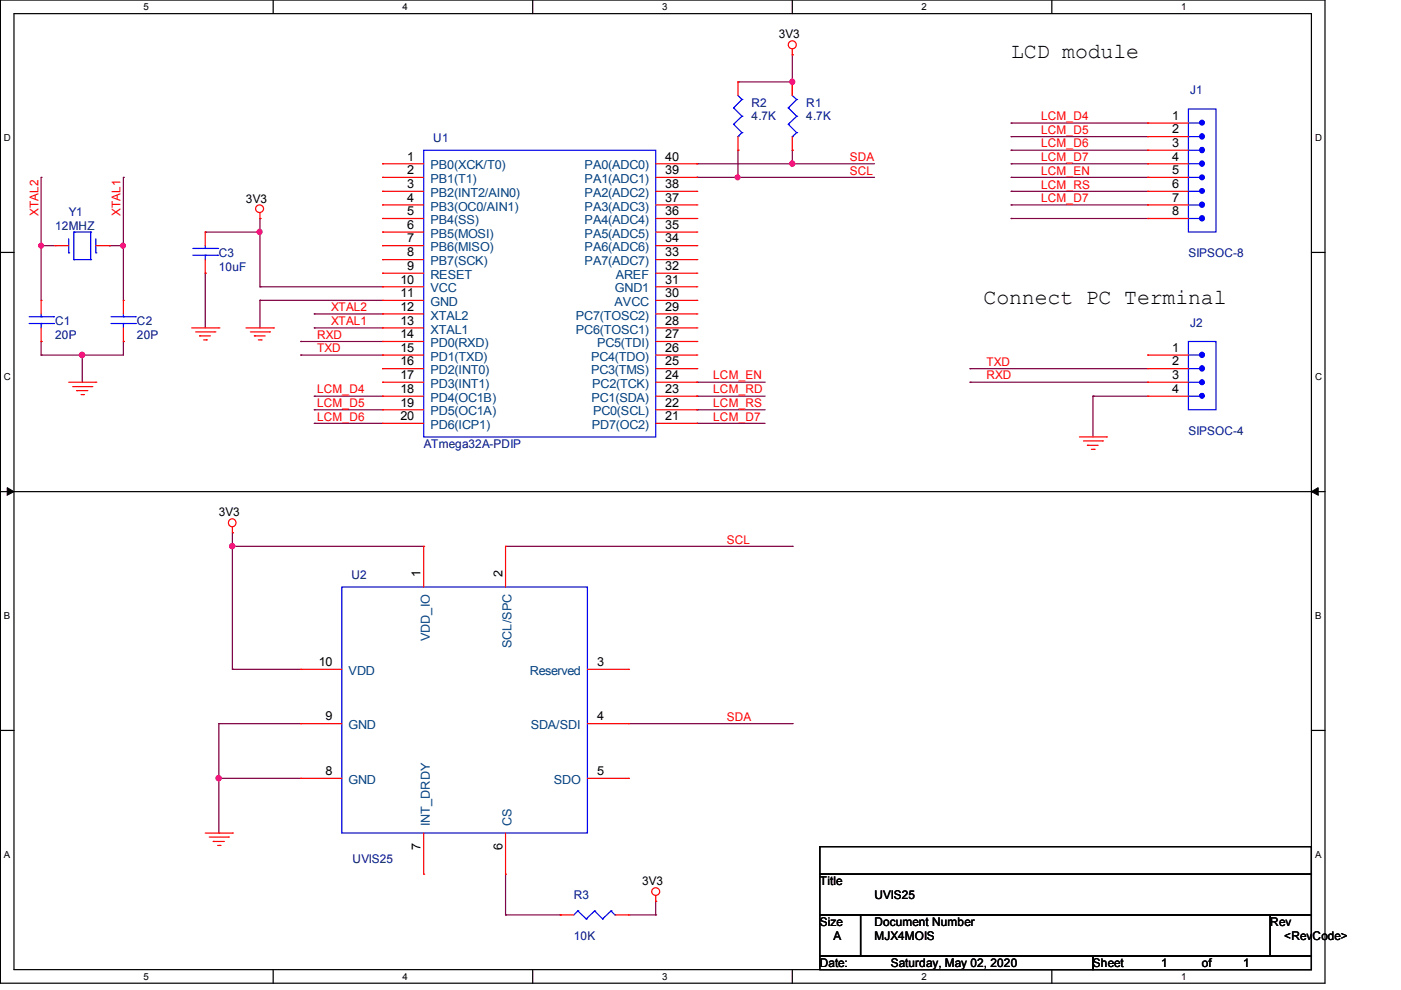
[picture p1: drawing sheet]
<svg xmlns="http://www.w3.org/2000/svg" width="297mm" height="210mm" viewBox="0 0 297 210" stroke-linecap="round" stroke-linejoin="round" font-family="sans-serif">
<path d="M.1 0h280.8v208.5h-280.8zM3 2.9h275v202.7h-275z" fill="none" stroke="#000" stroke-width=".25"/>
<g fill="#fff">
<path d="M30.4 .4h1v2.2h-1z"/>
<path d="M30.4 205.9h1v2.2h-1z"/>
</g>
<path d="M57.9 0v2.9M57.9 205.6v2.9" fill="none" stroke="#000" stroke-width=".25"/>
<g fill="#fff">
<path d="M85.3 .4h1.1v2.2h-1.1z"/>
<path d="M85.3 205.9h1.1v2.2h-1.1z"/>
</g>
<path d="M112.9 0v2.9M112.9 205.6v2.9" fill="none" stroke="#000" stroke-width=".25"/>
<g fill="#fff">
<path d="M140.4 .4h1v2.2h-1z"/>
<path d="M140.4 205.9h1v2.2h-1z"/>
</g>
<path d="M168 0v2.9M168 205.6v2.9" fill="none" stroke="#000" stroke-width=".25"/>
<g fill="#fff">
<path d="M195.4 .4h1v2.2h-1z"/>
<path d="M195.4 205.9h1v2.2h-1z"/>
</g>
<path d="M223 0v2.9M223 205.6v2.9" fill="none" stroke="#000" stroke-width=".25"/>
<g fill="#fff">
<path d="M250.4 .4h1.1v2.2h-1.1z"/>
<path d="M250.4 205.9h1.1v2.2h-1.1z"/>
<path d="M.8 28.2h1.4v2.2h-1.4z"/>
<path d="M278.8 28.2h1.4v2.2h-1.4z"/>
<path d="M.8 78.8h1.4v2.2h-1.4z"/>
<path d="M278.8 78.8h1.4v2.2h-1.4z"/>
</g>
<path d="M.1 53.5h2.9M278 53.5h2.9" fill="none" stroke="#000" stroke-width=".25"/>
<g fill="#fff">
<path d="M.8 129.6h1.3v2.2h-1.3z"/>
<path d="M278.8 129.6h1.3v2.2h-1.3z"/>
</g>
<path d="M.1 104.2h2.9M278 104.2h2.9" fill="none" stroke="#000" stroke-width=".25"/>
<path d="M1.5 103.4l1.5 .8-1.5 .8zM278 104.2l1.5-.8v1.6z" fill="#000" stroke="#000" stroke-width=".21"/>
<g fill="#fff">
<path d="M.8 180.2h1.2v2.2h-1.2z"/>
<path d="M278.8 180.2h1.2v2.2h-1.2z"/>
</g>
<path d="M3 104.2h275M278 104.2h.1M.1 154.9h2.9M278 154.9h2.9M173.8 179.5h104.2v5.8h-104.2zM173.8 185.3h104.2v8.7h-104.2zM173.8 194h8.7v8.7h-8.7zM182.5 194h86.8v8.7h-86.8zM269.3 194h8.7v8.7h-8.7zM173.8 202.7h57.9v2.9h-57.9zM231.7 202.7h46.3v2.9h-46.3z" fill="none" stroke="#000" stroke-width=".25"/>
<g fill="none" stroke="#800040" stroke-width=".25">
<path d="M156.5 17.4h.1M156.5 17.4h11.5M168 17.4h.1M168 11.6h.1M168 11.6v8.6M8.7 37.6h.1M8.7 37.6v26.1M26.2 37.6h.1M26.2 37.6v26.1M147.7 37.6h.1M147.7 34.7h.1M147.7 34.7h37.7"/>
<path d="M147.7 37.6h37.7M156.5 37.6h.1M156.5 31.8h.1M156.5 31.8v5.8M168 34.7h.1M168 31.8h.1M168 31.8v2.9M214.4 37.6h.1M214.4 34.7h.1M214.4 31.8h.1M214.4 29h.1M214.4 26.1h.1"/>
<path d="M214.4 34.7h28.9M214.4 37.6h28.9M214.4 31.8h28.9M214.4 29h28.9M214.4 26.1h28.9M8.7 52.1h.1M8.7 52.1h3M23.2 52.1h.1M23.2 52.1h3M26.2 52.1h.1M43.5 49.2h.1M43.5 57.9h.1"/>
<path d="M43.5 49.2h11.6M43.5 57.9v11.6M55.1 49.2h.1M55.1 46.3h.1M55.1 46.3v14.5M214.4 46.3h.1M214.4 43.4h.1M214.4 40.6h.1M214.4 46.3h28.9M214.4 43.4h28.9M214.4 40.6h28.9M8.7 72.4h.1"/>
<path d="M8.7 75.3h.1M8.7 72.4v2.9M17.4 75.3h.1M17.4 75.3v5.7M26.2 72.4h.1M26.2 72.4v2.9h-17.5M55.1 60.8h.1M55.1 63.7h.1M55.1 60.8h26M55.1 63.7v5.8M55.1 63.7h26M63.8 75.3h.1"/>
<path d="M63.8 72.4h.1M63.8 75.3h17.3M63.8 72.4h17.3M66.6 69.5h.1M66.6 66.6h.1M66.6 69.5h14.5M66.6 66.6h14.5M205.7 78.2h.1M205.7 78.2h37.6M66.6 89.8h.1M66.6 86.9h.1M66.6 84h.1"/>
<path d="M66.6 89.8h14.5M66.6 86.9h14.5M66.6 84h14.5M147.7 89.8h.1M147.7 86.9h.1M147.7 84h.1M147.7 81h.1M147.7 89.8h14.5M147.7 86.9h14.5M147.7 84h14.5M147.7 81h14.5M205.7 81h.1"/>
<path d="M205.7 81h37.6M231.7 84h.1M231.7 84h11.6M231.7 84v8.6M49.3 115.8h.1M49.3 113h.1M49.3 115.8h40.5M49.3 113v28.9M107.2 115.8h60.8M168 115.8h.1M46.4 153.4h.1M46.4 153.4v23.2"/>
<path d="M46.4 153.4h17.4M49.3 141.9h.1M49.3 141.9h14.5M133.3 153.4h34.7M168 153.4h.1M46.4 165h.1M46.4 176.6h.1M46.4 165h17.4M107.2 194h.1M107.2 185.3v8.7M107.2 194h11.6M118.8 194h.1"/>
<path d="M133.3 194h5.7M139 194h.1M139 191.1h.1M139 191.1v2.9"/>
</g>
<g fill="#f0f" stroke="#f0f" stroke-width=".25">
<circle cx="8.7" cy="52.1" r=".51"/>
<circle cx="26.1" cy="52.1" r=".51"/>
<circle cx="17.4" cy="75.2" r=".55"/>
<circle cx="168" cy="34.7" r=".53"/>
<circle cx="156.4" cy="37.6" r=".51"/>
<circle cx="168" cy="17.3" r=".53"/>
<circle cx="55" cy="49.2" r=".53"/>
<circle cx="46.4" cy="165" r=".55"/>
<circle cx="49.2" cy="115.8" r=".55"/>
</g>
<g fill="none" stroke="#f00" stroke-width=".25">
<path d="M156.5 17.4h.1M156.5 17.4v2.8M168 11.6h.1M168 17.4h.1M168 10.4v1.2M168 17.4v2.8M81.1 34.7h.1M81.1 37.6h.1M81.1 34.7h8.7M81.1 37.6h8.7M139 34.7h8.7M139 37.6h8.7"/>
<path d="M147.7 37.6h.1M147.7 34.7h.1M156.5 31.8h.1M156.5 29v2.8M168 31.8h.1M168 29v2.8M243.3 26.1h.1M243.3 29h.1M243.3 31.8h.1M243.3 34.7h.1M243.3 37.6h.1M243.3 34.7h8.7"/>
<path d="M243.3 37.6h8.7M243.3 26.1h8.7M243.3 29h8.7M243.3 31.8h8.7M11.7 52.1h.1M11.7 52.1h2.9M20.3 52.1h2.9M23.2 52.1h.1M43.5 49.2h.1M43.5 57.9h.1M43.5 49.2v2.9M43.5 55v2.9"/>
<path d="M55.1 46.3h.1M55.1 45.1v1.2M81.1 40.6h.1M81.1 43.4h.1M81.1 46.3h.1M81.1 49.2h.1M81.1 52.1h.1M81.1 55h.1M81.1 57.9h.1M81.1 52.1h8.7M81.1 40.6h8.7M81.1 43.4h8.7"/>
<path d="M81.1 46.3h8.7M81.1 49.2h8.7M81.1 55h8.7M81.1 57.9h8.7M139 52.1h8.7M139 40.6h8.7M139 43.4h8.7M139 46.3h8.7M139 49.2h8.7M139 55h8.7M139 57.9h8.7M147.7 57.9h.1"/>
<path d="M147.7 55h.1M147.7 52.1h.1M147.7 49.2h.1M147.7 46.3h.1M147.7 43.4h.1M147.7 40.6h.1M243.3 40.6h.1M243.3 43.4h.1M243.3 46.3h.1M243.3 40.6h8.7M243.3 43.4h8.7M243.3 46.3h8.7"/>
<path d="M8.7 63.7h.1M8.7 72.4h.1M8.7 63.7v2.9M8.7 69.5v2.9M26.2 63.7h.1M26.2 72.4h.1M26.2 63.7v2.9M26.2 69.5v2.9M40.6 69.5h5.8M41.5 70.4h4.1M42.3 71.2h.1M42.3 71.2h2.3"/>
<path d="M43.2 72.1h.6M43.8 72.1h.1M45.6 70.4h.1M46.4 69.5h.1M52.2 69.5h5.8M53.1 70.4h4M53.9 71.2h.1M53.9 71.2h2.3M54.8 72.1h.6M55.4 72.1h.1M57.1 70.4h.1M58 69.5h.1"/>
<path d="M81.1 60.8h.1M81.1 63.7h.1M81.1 66.6h.1M81.1 69.5h.1M81.1 72.4h.1M81.1 75.3h.1M81.1 78.2h.1M81.1 69.5h8.7M81.1 60.8h8.7M81.1 63.7h8.7M81.1 66.6h8.7M81.1 72.4h8.7"/>
<path d="M81.1 75.3h8.7M81.1 78.2h8.7M139 69.5h8.7M139 60.8h8.7M139 63.7h8.7M139 66.6h8.7M139 72.4h8.7M139 75.3h8.7M139 78.2h8.7M147.7 78.2h.1M147.7 75.3h.1M147.7 72.4h.1"/>
<path d="M147.7 69.5h.1M147.7 66.6h.1M147.7 63.7h.1M147.7 60.8h.1M243.3 75.3h.1M243.3 78.2h.1M243.3 75.3h8.7M243.3 78.2h8.7M14.6 81h5.7M15.4 82h4.1M16.3 82.8h.1M16.3 82.8h2.3"/>
<path d="M17.2 83.7h.5M17.7 83.7h.1M19.5 82h.1M20.3 81h.1M81.1 81h.1M81.1 84h.1M81.1 86.9h.1M81.1 89.8h.1M81.1 81h8.7M81.1 84h8.7M81.1 86.9h8.7M81.1 89.8h8.7"/>
<path d="M139 81h8.7M139 84h8.7M139 86.9h8.7M139 89.8h8.7M147.7 89.8h.1M147.7 86.9h.1M147.7 84h.1M147.7 81h.1M228.9 92.6h5.7M229.7 93.5h4.1M230.5 94.4h.1M230.5 94.4h2.3"/>
<path d="M231.4 95.3h.6M232 95.3h.1M233.8 93.5h.1M234.6 92.6h.1M243.3 81h.1M243.3 84h.1M243.3 81h8.7M243.3 84h8.7M49.3 113h.1M49.3 111.8v1.2M89.8 115.8h.1M89.8 115.8v8.7"/>
<path d="M107.2 115.8h.1M107.2 115.8v8.7M63.8 153.4h.1M63.8 141.9h.1M63.8 141.9h8.7M63.8 153.4h8.7M124.5 141.9h8.8M124.5 153.4h8.8M133.3 141.9h.1M133.3 153.4h.1M43.5 176.6h5.8M44.4 177.5h4"/>
<path d="M45.2 178.4h.1M45.2 178.4h2.4M46.1 179.3h.6M46.7 179.3h.1M48.4 177.5h.1M49.3 176.6h.1M63.8 165h.1M63.8 165h8.7M89.8 176.6v8.7M107.2 176.6v8.7M124.5 165h8.8M133.3 165h.1"/>
<path d="M89.8 185.3h.1M107.2 185.3h.1M118.8 194h.1M118.8 194h2.9M130.4 194h2.9M133.3 194h.1M139 191.1h.1M139 189.9v1.2"/>
<circle cx="168" cy="9.5" r=".85"/>
<circle cx="55.1" cy="44.3" r=".83"/>
<circle cx="49.2" cy="110.8" r=".82"/>
<circle cx="139" cy="189" r=".83"/>
</g>
<g fill="none" stroke="#00f" stroke-width=".25">
<path d="M89.8 31.8h49.2v60.8h-49.2zM155.5 22.9h.1M155.5 26.3h.1M155.5 22.9l1.8 1.8M155.5 26.3l1.8 1.8M156.5 29h.1M156.5 20.2l.8 .9M157.3 21.1h.1M157.3 24.7h.1M157.3 28.1h.1M157.3 21.1l-1.8 1.8M157.3 24.7l-1.8 1.6"/>
<path d="M157.3 28.1l-.8 .9M167.1 22.9h.1M167.1 26.3h.1M167.1 22.9l1.8 1.8M167.1 26.3l1.8 1.8M168 29h.1M168 20.2l.9 .9M168.9 21.1h.1M168.9 24.7h.1M168.9 28.1h.1M168.9 21.1l-1.8 1.8M168.9 24.7l-1.8 1.6"/>
<path d="M168.9 28.1l-.9 .9M252 23.1h5.8v26.1h-5.8zM252 26.1h2.6M252 29h2.6M252 31.8h2.6M252 34.7h2.6M252 37.6h2.6M254.6 26.1h.1M254.6 29h.1M254.6 31.8h.1M254.6 34.7h.1M254.6 37.6h.1"/>
<path d="M14.6 53.6h.1M14.6 50.6v3M15.7 55h.1M15.7 49.2h.1M15.7 49.2v5.8M15.7 55h3.5M15.7 49.2h3.5M19.2 55h.1M19.2 49.2h.1M19.2 49.2v5.8M20.3 53.6h.1M20.3 50.6v3"/>
<path d="M40.9 54.1h5.2M40.9 52.7h5.2M43.5 52.7h.1M43.5 54.1h.1M43.5 52.1v.6M43.5 54.1v.9M46.1 54.1h.1M46.1 52.7h.1M252 40.6h2.6M252 43.4h2.6M252 46.3h2.6M254.6 40.6h.1"/>
<path d="M254.6 43.4h.1M254.6 46.3h.1M6.2 68.6h5.1M6.2 67.2h5.1M8.7 67.2h.1M8.7 68.6h.1M8.7 66.6v.6M8.7 68.6v.9M11.3 68.6h.1M11.3 67.2h.1M23.5 68.6h5.2M23.5 67.2h5.2"/>
<path d="M26.2 67.2h.1M26.2 68.6h.1M26.2 66.6v.6M26.2 68.6v.9M28.7 68.6h.1M28.7 67.2h.1M252 72.4h5.8v14.5h-5.8zM252 75.3h2.6M252 78.2h2.6M254.6 75.3h.1M254.6 78.2h.1M252 81h2.6"/>
<path d="M252 84h2.6M254.6 81h.1M254.6 84h.1M72.5 124.5h52v52.1h-52zM122.5 193.1h.1M122.5 193.1l-.8 .9M122.5 193.1l1.8 1.7M124.3 194.8h.1M126.1 193.1h.1M126.1 193.1l-1.8 1.7M126.1 193.1l1.7 1.7M127.8 194.8h.1"/>
<path d="M129.5 193.1h.1M129.5 193.1l-1.7 1.7M129.5 193.1l.9 .9M130.4 194h.1"/>
</g>
<g fill="#00f" stroke="#00f" stroke-width=".25">
<circle cx="254.8" cy="75.2" r=".53"/>
<circle cx="254.8" cy="78.1" r=".53"/>
<circle cx="254.8" cy="81" r=".51"/>
<circle cx="254.8" cy="83.9" r=".51"/>
<circle cx="254.8" cy="26" r=".51"/>
<circle cx="254.8" cy="28.9" r=".53"/>
<circle cx="254.8" cy="31.8" r=".53"/>
<circle cx="254.8" cy="34.7" r=".53"/>
<circle cx="254.8" cy="37.6" r=".51"/>
<circle cx="254.8" cy="40.5" r=".51"/>
<circle cx="254.8" cy="43.4" r=".53"/>
<circle cx="254.8" cy="46.3" r=".53"/>
</g>
<g font-size="4.6">
<text x="214.4" y="12.4">LCD module</text>
<text x="208.5" y="64.5">Connect PC Terminal</text>
</g>
<g font-size="2.6">
<text x="248.5" y="25.4">1</text>
<text x="248.5" y="28.3">2</text>
<text x="86.4" y="34.1">1</text>
<text x="141.1" y="34.1">40</text>
<text x="248.5" y="31.2">3</text>
<text x="248.5" y="34.1">4</text>
<text x="86.4" y="36.9">2</text>
<text x="86.4" y="39.9">3</text>
<text x="141.1" y="39.9">38</text>
<text x="141.1" y="36.9">39</text>
<text x="248.5" y="36.9">5</text>
<text x="248.5" y="39.9">6</text>
<text x="86.4" y="42.8">4</text>
<text x="86.4" y="45.6">5</text>
<text x="141.1" y="45.6">36</text>
<text x="141.1" y="42.8">37</text>
<text x="248.5" y="42.8">7</text>
<text x="248.5" y="45.6">8</text>
<text x="86.4" y="48.5">6</text>
<text x="86.4" y="51.4">7</text>
<text x="141.1" y="51.4">34</text>
<text x="141.1" y="48.5">35</text>
<text x="86.4" y="54.4">8</text>
<text x="86.4" y="57.2">9</text>
<text x="141.1" y="57.2">32</text>
<text x="141.1" y="54.4">33</text>
<text x="84.9" y="60.1">10</text>
<text x="84.9" y="63">11</text>
<text x="84.9" y="65.9">12</text>
<text x="141.1" y="65.9">29</text>
<text x="141.1" y="63">30</text>
<text x="141.1" y="60.1">31</text>
<text x="84.9" y="68.8">13</text>
<text x="84.9" y="71.7">14</text>
<text x="141.1" y="71.7">27</text>
<text x="141.1" y="68.8">28</text>
<text x="84.9" y="74.6">15</text>
<text x="84.9" y="77.5">16</text>
<text x="141.1" y="77.5">25</text>
<text x="141.1" y="74.6">26</text>
<text x="248.5" y="74.6">1</text>
<text x="248.5" y="77.5">2</text>
<text x="84.9" y="80.4">17</text>
<text x="84.9" y="83.3">18</text>
<text x="141.1" y="83.3">23</text>
<text x="141.1" y="80.4">24</text>
<text x="248.5" y="80.4">3</text>
<text x="248.5" y="83.3">4</text>
<text x="84.9" y="86.2">19</text>
<text x="84.9" y="89.1">20</text>
<text x="141.1" y="89.1">21</text>
<text x="141.1" y="86.2">22</text>
<text x="89.2" y="122.4" transform="rotate(-90 89.2 122.4)">1</text>
<text x="106.5" y="122.4" transform="rotate(-90 106.5 122.4)">2</text>
<text x="67.6" y="141.2">10</text>
<text x="126.6" y="141.2">3</text>
<text x="69" y="152.8">9</text>
<text x="126.6" y="152.8">4</text>
<text x="69" y="164.4">8</text>
<text x="126.6" y="164.4">5</text>
<text x="89.2" y="180.2" transform="rotate(-90 89.2 180.2)">7</text>
<text x="106.5" y="180.2" transform="rotate(-90 106.5 180.2)">6</text>
</g>
<g font-size="2.6" fill="#004080">
<text x="91.3" y="35.9">PB0(XCK/T0)</text>
<text x="124" y="35.9">PA0(ADC0)</text>
<text x="91.3" y="38.8">PB1(T1)</text>
<text x="91.3" y="41.8">PB2(INT2/AIN0)</text>
<text x="124" y="41.8">PA2(ADC2)</text>
<text x="124" y="38.8">PA1(ADC1)</text>
<text x="91.3" y="44.6">PB3(OC0/AIN1)</text>
<text x="91.3" y="47.5">PB4(SS)</text>
<text x="124" y="47.5">PA4(ADC4)</text>
<text x="124" y="44.6">PA3(ADC3)</text>
<text x="91.3" y="50.4">PB5(MOSI)</text>
<text x="91.3" y="53.3">PB6(MISO)</text>
<text x="124" y="53.3">PA6(ADC6)</text>
<text x="124" y="50.4">PA5(ADC5)</text>
<text x="91.3" y="56.2">PB7(SCK)</text>
<text x="91.3" y="59.1">RESET</text>
<text x="124" y="56.2">PA7(ADC7)</text>
<text x="130.6" y="59.1">AREF</text>
<text x="91.3" y="62">VCC</text>
<text x="91.3" y="64.9">GND</text>
<text x="130.3" y="64.9">AVCC</text>
<text x="130.4" y="62">GND1</text>
<text x="91.3" y="67.7">XTAL2</text>
<text x="91.3" y="70.7">XTAL1</text>
<text x="122.1" y="70.7">PC6(TOSC1)</text>
<text x="122.1" y="67.7">PC7(TOSC2)</text>
<text x="91.3" y="73.6">PD0(RXD)</text>
<text x="91.3" y="76.5">PD1(TXD)</text>
<text x="125.3" y="76.5">PC4(TDO)</text>
<text x="126.6" y="73.6">PC5(TDI)</text>
<text x="91.3" y="79.3">PD2(INT0)</text>
<text x="91.3" y="82.2">PD3(INT1)</text>
<text x="125.3" y="79.3">PC3(TMS)</text>
<text x="125.6" y="82.2">PC2(TCK)</text>
<text x="91.3" y="85.2">PD4(OC1B)</text>
<text x="91.3" y="88.1">PD5(OC1A)</text>
<text x="125.4" y="85.2">PC1(SDA)</text>
<text x="125.7" y="88.1">PC0(SCL)</text>
<text x="91.3" y="90.9">PD6(ICP1)</text>
<text x="125.5" y="90.9">PD7(OC2)</text>
<text x="91.1" y="136" transform="rotate(-90 91.1 136)">VDD_IO</text>
<text x="108.5" y="137.4" transform="rotate(-90 108.5 137.4)">SCL/SPC</text>
<text x="73.9" y="143.1">VDD</text>
<text x="112.4" y="143.1">Reserved</text>
<text x="73.9" y="154.6">GND</text>
<text x="112.5" y="154.6">SDA/SDI</text>
<text x="73.9" y="166.2">GND</text>
<text x="117.4" y="166.2">SDO</text>
<text x="91.1" y="175.2" transform="rotate(-90 91.1 175.2)">INT_DRDY</text>
<text x="108.5" y="175.2" transform="rotate(-90 108.5 175.2)">CS</text>
</g>
<g font-size="2.5">
<text x="165.1" y="8.1">3V3</text>
<text x="52.2" y="42.9">3V3</text>
<text x="46.4" y="109.5">3V3</text>
<text x="136.1" y="187.7">3V3</text>
<text x="173.8" y="187.7">Title</text>
<text x="185.4" y="190.6">UVIS25</text>
<text x="173.8" y="196.4">Size</text>
<text x="185.4" y="196.4">Document Number</text>
<text x="269.3" y="196.4">Rev</text>
<text x="176.7" y="199.2">A</text>
<text x="185.4" y="199.2">MJX4MOIS</text>
<text x="272.3" y="199.2">&lt;RevCode&gt;</text>
<text x="173.8" y="205.1">Date:</text>
<text x="188.9" y="205.1">Saturday, May 02, 2020</text>
<text x="231.7" y="205.1">Sheet</text>
<text x="246.2" y="205.1">1</text>
<text x="254.8" y="205.1">of</text>
<text x="263.6" y="205.1">1</text>
</g>
<g font-size="2.5" fill="#000080">
<text x="159.3" y="22.6">R2</text>
<text x="170.9" y="22.6">R1</text>
<text x="252.3" y="20">J1</text>
<text x="159.3" y="25.5">4.7K</text>
<text x="170.9" y="25.5">4.7K</text>
<text x="91.9" y="30.2">U1</text>
<text x="14.6" y="45.8">Y1</text>
<text x="11.7" y="48.7">12MHZ</text>
<text x="46.4" y="54.5">C3</text>
<text x="46.4" y="57.4">10uF</text>
<text x="252" y="54.5">SIPSOC-8</text>
<text x="11.7" y="68.9">C1</text>
<text x="11.7" y="71.9">20P</text>
<text x="29" y="68.9">C2</text>
<text x="29" y="71.9">20P</text>
<text x="252.3" y="69.3">J2</text>
<text x="89.8" y="95">ATmega32A-PDIP</text>
<text x="252" y="92.1">SIPSOC-4</text>
<text x="74.5" y="122.9">U2</text>
<text x="74.8" y="183.1">UVIS25</text>
<text x="121.7" y="190.6">R3</text>
<text x="121.7" y="199.2">10K</text>
</g>
<g font-size="2.5" fill="#f00">
<text x="220.7" y="28.4">LCM_D5</text>
<text x="220.7" y="25.5">LCM_D4</text>
<text x="180.2" y="34.1">SDA</text>
<text x="220.7" y="34.1">LCM_D7</text>
<text x="220.7" y="31.3">LCM_D6</text>
<text x="180.2" y="37">SCL</text>
<text x="220.7" y="40">LCM_RS</text>
<text x="220.7" y="37">LCM_EN</text>
<text x="8.1" y="45.7" transform="rotate(-90 8.1 45.7)">XTAL2</text>
<text x="25.6" y="45.7" transform="rotate(-90 25.6 45.7)">XTAL1</text>
<text x="220.7" y="42.9">LCM_D7</text>
<text x="70.2" y="66">XTAL2</text>
<text x="67.2" y="71.8">RXD</text>
<text x="70.2" y="68.9">XTAL1</text>
<text x="67.2" y="74.7">TXD</text>
<text x="209.1" y="77.6">TXD</text>
<text x="67.2" y="83.4">LCM_D4</text>
<text x="151.2" y="83.4">LCM_RD</text>
<text x="151.2" y="80.4">LCM_EN</text>
<text x="209.1" y="80.4">RXD</text>
<text x="67.2" y="89.2">LCM_D6</text>
<text x="67.2" y="86.3">LCM_D5</text>
<text x="151.2" y="89.2">LCM_D7</text>
<text x="151.2" y="86.3">LCM_RS</text>
<text x="154.1" y="115.2">SCL</text>
<text x="154.1" y="152.8">SDA</text>
</g>
<g font-size="2">
<text x="30.4" y="2.1">5</text>
<text x="85.3" y="2.1">4</text>
<text x="140.4" y="2.1">3</text>
<text x="195.4" y="2.1">2</text>
<text x="250.4" y="2.1">1</text>
<text x=".8" y="30">D</text>
<text x="278.8" y="30">D</text>
<text x=".8" y="80.6">C</text>
<text x="278.8" y="80.6">C</text>
<text x=".8" y="131.3">B</text>
<text x="278.8" y="131.3">B</text>
<text x=".8" y="182">A</text>
<text x="278.8" y="182">A</text>
<text x="30.4" y="207.7">5</text>
<text x="85.3" y="207.7">4</text>
<text x="140.4" y="207.7">3</text>
<text x="195.4" y="207.7">2</text>
<text x="250.4" y="207.7">1</text>
</g>
</svg>
